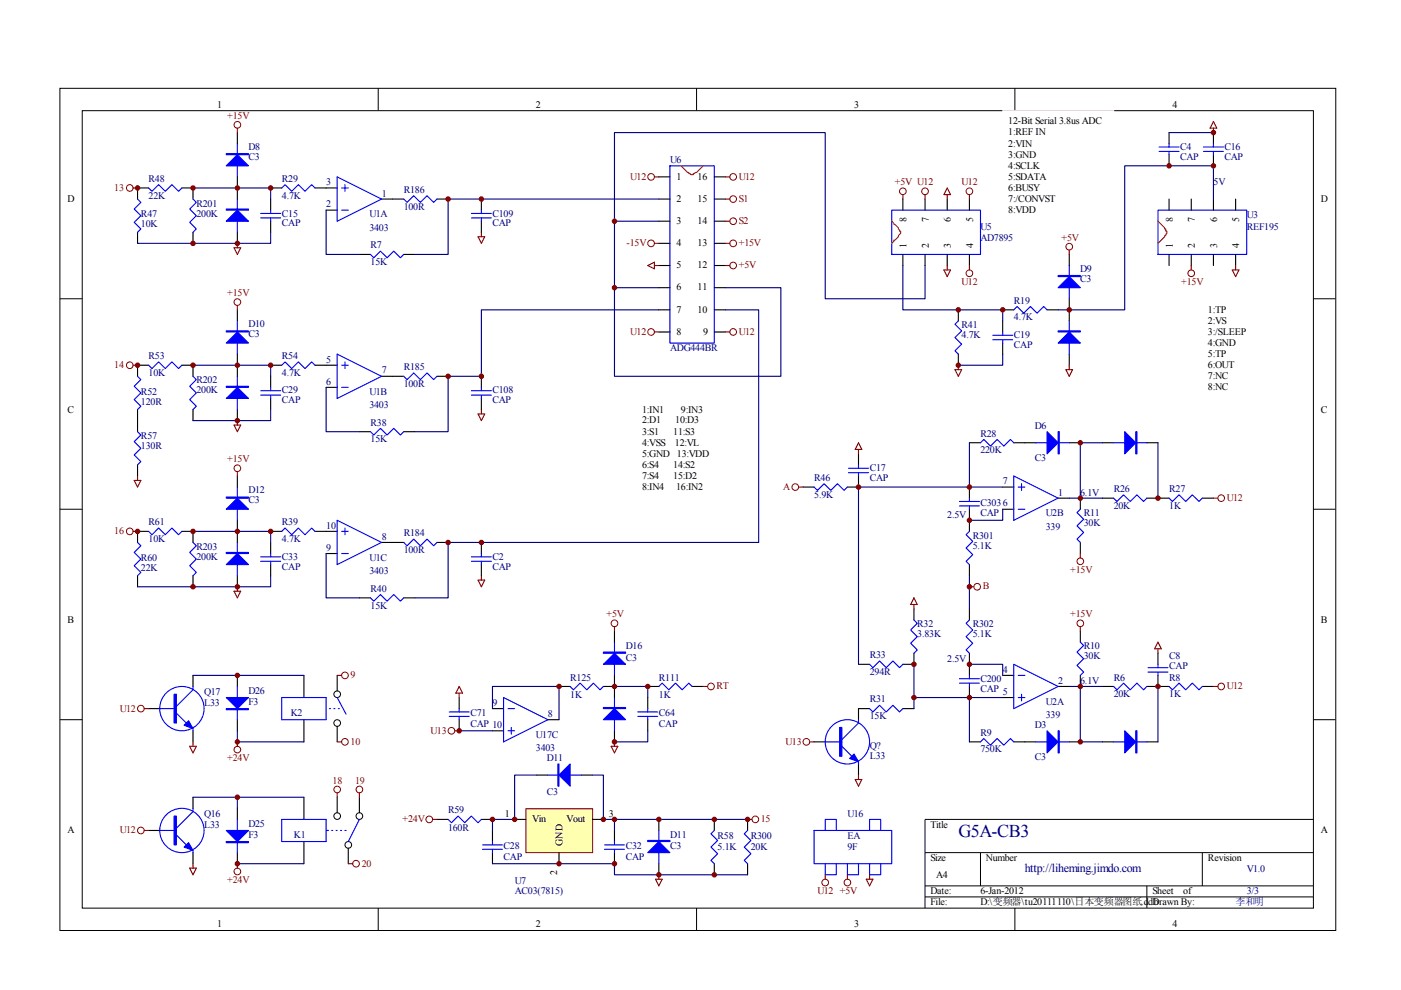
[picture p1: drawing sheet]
<svg xmlns="http://www.w3.org/2000/svg" width="297mm" height="210mm" viewBox="0 0 297 210" stroke-linecap="round" stroke-linejoin="round" font-family="sans-serif">
<g fill="none" stroke="#000" stroke-width=".21">
<path d="M12.7 18.7h270.5v178.6h-270.5zM80.2 18.7v4.7M147.7 18.7v4.7M215.2 18.7v4.7M17.4 23.5h261.1v169h-261.1zM12.7 63.3h4.7M278.4 63.3h4.7M12.7 108h4.7M278.4 108h4.7M12.7 152.6h4.7M278.4 152.6h4.7M278.4 173.7h-82.3v18.8"/>
<path d="M80.2 192.5v4.7M147.7 192.5v4.7M196.1 180.8h82.3M196.1 187.8h82.3M196.1 190.2h82.3M207.9 180.8v7M215.2 192.5v4.7M243.2 187.8v4.7M254.9 180.8v7"/>
<circle cx="71.5" cy="153.3" r=".7"/>
<circle cx="71.5" cy="147.2" r=".7"/>
<circle cx="71.5" cy="173" r=".71"/>
<circle cx="73.8" cy="179.1" r=".71"/>
<circle cx="76.2" cy="173" r=".71"/>
</g>
<g fill="none" stroke="#800000" stroke-width=".23">
<path d="M28.2 39.9h1M50.3 27.2v.9M153.8 37.5h.9M200.8 39.9l.7 1.4h-1.4zM257.3 25.8l.7 1.4h-1.4zM257.3 27.2v.9M49.6 52.5h1.4l-.7 1.4zM50.3 51.6v.9M101.4 50.2h1.4l-.7 1.4zM102.1 49.3v.9M137.3 56.3l1.4-.7v1.4zM138.7 51.6h1"/>
<path d="M138.7 56.3h1M153.8 51.6h.9M153.8 56.3h.9M191.4 41.3v.9M200.1 57.2h1.4l-.7 1.4zM200.8 41.3v.9M200.8 56.3v.9M205.5 41.3v.9M226.7 53v.9M252.6 56.3v.9M261.3 57.2h1.4l-.7 1.4zM262 56.3v.9"/>
<path d="M28.2 77.4h1M50.3 64.8v.9M138.7 70.4h1M153.8 70.4h.9M202.5 78.4h1.4l-.7 1.4zM203.2 77.4v1M226 78.4h1.4l-.7 1.4zM226.7 77.4v1M49.6 90.1h1.4l-.7 1.4zM50.3 89.2v.9M50.3 100v.9M101.4 87.8h1.4l-.7 1.4z"/>
<path d="M102.1 86.8v1M182 93.9l.7 1.4h-1.4zM182 95.3v.9M28.2 112.7h1M28.5 101.9h1.4l-.7 1.4zM29.2 100.9v1M169.3 103.3h1M229 117.4v.9M257.3 105.6h.9M49.6 125.3h1.4l-.7 1.5zM50.3 124.4v.9M101.4 123h1.4l-.7 1.4z"/>
<path d="M102.1 122.1v.9M130.3 132.9v.9M193.8 126.8l.7 1.4h-1.4zM193.8 128.2v.9M205.5 124.4h1M229 132.9v.9M245.5 136.2l.7 1.4h-1.4zM245.5 137.6v.9M30.6 150.2h.9M40.2 158.2h1.4l-.7 1.4zM40.9 157.3v.9M50.3 157.3v.9"/>
<path d="M71.5 157.3h.9M71.5 143.2h.9M96.4 154.9h1M97.4 145.5l.7 1.5h-1.4zM97.4 147v.9M129.6 158.2h1.4l-.7 1.4zM130.3 157.3v.9M149.1 145.5h.9M171.7 157.3h.9M257.3 145.5h.9M30.6 176.1h.9M71.5 168.1v.9"/>
<path d="M76.2 168.1v.9M181.3 165.3h1.4l-.7 1.4zM182 164.3v1M40.2 184.1h1.4l-.7 1.4zM40.9 183.1v1M50.3 183.1v1M73.8 183.1h1"/>
</g>
<g fill="none" stroke="#800000" stroke-width=".21">
<circle cx="27.5" cy="39.9" r=".71"/>
<circle cx="50.3" cy="26.5" r=".71"/>
<circle cx="155.4" cy="37.5" r=".71"/>
<circle cx="138" cy="51.6" r=".71"/>
<circle cx="155.4" cy="51.6" r=".71"/>
<circle cx="155.4" cy="56.3" r=".71"/>
<circle cx="191.4" cy="40.6" r=".71"/>
<circle cx="205.5" cy="40.6" r=".71"/>
<circle cx="226.7" cy="52.3" r=".71"/>
<circle cx="252.6" cy="57.9" r=".7"/>
<circle cx="27.5" cy="77.4" r=".71"/>
<circle cx="50.3" cy="64" r=".71"/>
<circle cx="138" cy="70.4" r=".71"/>
<circle cx="155.4" cy="70.4" r=".71"/>
<circle cx="50.3" cy="99.3" r=".71"/>
<circle cx="27.5" cy="112.7" r=".71"/>
<circle cx="168.6" cy="103.3" r=".7"/>
<circle cx="229" cy="119" r=".7"/>
<circle cx="258.9" cy="105.6" r=".7"/>
<circle cx="130.3" cy="132.2" r=".71"/>
<circle cx="207.2" cy="124.4" r=".7"/>
<circle cx="229" cy="132.2" r=".71"/>
<circle cx="29.9" cy="150.2" r=".7"/>
<circle cx="50.3" cy="158.9" r=".71"/>
<circle cx="73.1" cy="143.2" r=".71"/>
<circle cx="73.1" cy="157.3" r=".71"/>
<circle cx="95.7" cy="154.9" r=".71"/>
<circle cx="150.7" cy="145.5" r=".71"/>
<circle cx="171" cy="157.3" r=".71"/>
<circle cx="258.9" cy="145.5" r=".71"/>
<circle cx="29.9" cy="176.1" r=".71"/>
<circle cx="71.5" cy="167.4" r=".7"/>
<circle cx="76.2" cy="167.4" r=".7"/>
<circle cx="50.3" cy="184.8" r=".71"/>
<circle cx="75.5" cy="183.1" r=".71"/>
</g>
<g fill="none" stroke="#000" stroke-width=".23">
<path d="M31.5 39.9h-2.3v2.3M38.6 39.9h2.3v2.3M50.3 28.1v2.4M50.3 37.5v4.7M57.4 39.9h2.3M66.8 39.9h4.7M139.7 37.5h2.3M151.4 37.5h2.4M247.9 28.1v2.4M247.9 32.8v2.4M257.3 28.1v2.4M257.3 32.8v2.4"/>
<path d="M29.2 49.3v2.3M40.9 49.3v2.3M50.3 49.3v2.3M57.4 42.2v2.4M57.4 46.9v2.4M69.1 44.6h2.4M76.2 53.9h2.3M80.9 42.2h4.7M85.6 53.9h2.4M92.7 42.2h2.3M102.1 42.2v2.4M102.1 46.9v2.4"/>
<path d="M139.7 42.2h2.3M139.7 46.9h2.3M139.7 51.6h2.3M139.7 56.3h2.3M151.4 42.2h2.4M151.4 46.9h2.4M151.4 51.6h2.4M151.4 56.3h2.4M191.4 42.2v2.4M191.4 53.9v2.4M196.1 42.2v2.4M196.1 53.9v2.4"/>
<path d="M200.8 42.2v2.4M200.8 53.9v2.4M205.5 42.2v2.4M205.5 53.9v2.4M226.7 53.9v2.4M247.9 42.2v2.4M247.9 53.9v2.4M252.6 42.2v2.4M252.6 53.9v2.4M257.3 42.2v2.4M257.3 53.9v2.4M262 42.2v2.4"/>
<path d="M262 53.9v2.4M31.5 77.4h-2.3v2.4M38.6 77.4h2.3v2.4M50.3 65.7v2.3M50.3 75.1v4.7M57.4 79.8v2.3M57.4 77.4h2.3M66.8 77.4h4.7M80.9 79.8h4.7M92.7 79.8h2.3M102.1 79.8v2.3M139.7 61h2.3"/>
<path d="M139.7 65.7h2.3M139.7 70.4h2.3M151.4 61h2.4M151.4 65.7h2.4M151.4 70.4h2.4M203.2 65.7v2.3M203.2 75.1v2.3M212.6 65.7h2.3M212.6 68v2.4M212.6 72.7v2.4M222 65.7h2.3M226.7 63.3v4.7"/>
<path d="M226.7 75.1v2.3M29.2 86.8v4.7M29.2 98.6v2.3M40.9 86.8v2.4M50.3 86.8v2.4M57.4 84.5v2.3M69.1 82.1h2.4M76.2 91.5h2.3M85.6 91.5h2.4M102.1 84.5v2.3M182 96.2v2.4M205.5 93.9h2.4"/>
<path d="M214.9 93.9h4.7M226.7 93.9h2.3M233.8 93.9h2.3M243.2 93.9h2.3M31.5 112.7h-2.3v2.3M38.6 112.7h2.3v2.3M50.3 100.9v2.4M50.3 110.3v4.7M57.4 115v2.4M57.4 119.7v2.4M57.4 112.7h2.3M66.8 112.7h4.7"/>
<path d="M69.1 117.4h2.4M80.9 115h4.7M92.7 115h2.3M102.1 115v2.4M102.1 119.7v2.4M170.3 103.3h2.3M182 100.9v2.4h-2.3M205.5 103.3v2.3M205.5 108v4.7M205.5 119.7v2.4M212.6 108h2.3M212.6 103.3h2.3"/>
<path d="M224.3 105.6h2.4M229 105.6v2.4M229 115v2.4M233.8 105.6h2.3M243.2 105.6h4.7M254.9 105.6h2.4M29.2 122.1v2.3M40.9 122.1v2.3M50.3 122.1v2.3M76.2 126.8h2.3M85.6 126.8h2.4M130.3 133.8v2.4"/>
<path d="M193.8 138.5v2.4h-2.4M193.8 129.1v2.4M205.5 129.1v2.4M205.5 138.5v4.7M229 133.8v2.4M245.5 138.5v2.4M31.5 150.2h2.4M40.9 143.2v2.3M40.9 154.9v2.4M50.3 143.2v2.3M50.3 152.6v2.3M64.4 143.2v4.7"/>
<path d="M64.4 152.6v4.7M71.5 143.2v3.3M71.5 154v3.3M97.4 147.9v2.3M97.4 152.6v2.3M104.4 150.2h2.4M104.4 154.9h2.4M116.2 152.6h2.3M118.5 145.5h2.4M127.9 145.5h2.4M130.3 143.2v4.7M130.3 154.9v2.4"/>
<path d="M137.3 145.5h2.4M137.3 147.9v2.3M137.3 152.6v2.3M146.7 145.5h2.4M172.6 157.3h2.4M182 140.9h2.4M184.4 150.2h-2.4v2.4M191.4 150.2h2.4M205.5 145.5v2.4M205.5 157.3h2.4M212.6 143.2h2.3M212.6 147.9h2.3"/>
<path d="M214.9 157.3h4.7M224.3 145.5h2.4M226.7 157.3h2.3M229 143.2v2.3M233.8 145.5h2.3M233.8 157.3h2.3M243.2 145.5h4.7M243.2 157.3h2.3M245.5 143.2v2.3M254.9 145.5h2.4M31.5 176.1h2.4M40.9 169v2.4"/>
<path d="M50.3 171.4v2.3M64.4 169v4.7M64.4 178.4v4.7M71.5 169v3.3M73.8 179.8v3.3M76.2 169v3.3M182 162v2.3M40.9 180.8v2.3M50.3 180.8v2.3"/>
</g>
<g fill="none" stroke="#00f" stroke-width=".23">
<path d="M31.5 39.9l.7 .7 1.4-1.4 1.4 1.4 1.4-1.4 1.5 1.4 .7-.7M50.3 30.5v7M59.7 39.9l.7-.7 1.4 1.4 1.5-1.4 1.4 1.4 1.4-1.4 .7 .7M71.5 37.5l9.4 4.7-9.4 4.7zM72.4 39.9h1.4M73.1 39.2v1.4M142 35.2h9.4v37.5h-9.4zM245.7 31.2h4.3M245.7 32.1h4.3M247.9 30.5v.7M247.9 32.1v.7M255.2 31.2h4.2"/>
<path d="M255.2 32.1h4.2M257.3 30.5v.7M257.3 32.1v.7M29.2 42.2l.7 .7-1.4 1.4 1.4 1.4-1.4 1.4 1.4 1.4-.7 .8M40.9 42.2l.7 .7-1.4 1.4 1.4 1.4-1.4 1.4 1.4 1.4-.7 .8M50.3 42.2v7.1M55.3 45.3h4.2M55.3 46.2h4.2M57.4 44.6v.7M57.4 46.2v.7M72.4 44.6h1.4M78.5 53.9l.8 .8 1.4-1.5 1.4 1.5 1.4-1.5 1.4 1.5 .7-.8"/>
<path d="M85.6 42.2l.7 .7 1.4-1.4 1.4 1.4 1.4-1.4 1.4 1.4 .8-.7M99.9 45.3h4.3M99.9 46.2h4.3M102.1 44.6v.7M102.1 46.2v.7M189.1 44.6h18.8v9.3h-18.8zM226.7 56.3v7M245.5 44.6h18.8v9.3h-18.8zM29.2 79.8l.7 .7-1.4 1.4 1.4 1.4-1.4 1.4 1.4 1.4-.7 .7M31.5 77.4l.7 .7 1.4-1.4 1.4 1.4 1.4-1.4 1.5 1.4 .7-.7M40.9 79.8l.7 .7-1.4 1.4 1.4 1.4-1.4 1.4 1.4 1.4-.7 .7M50.3 68v7.1"/>
<path d="M50.3 79.8v7M59.7 77.4l.7-.7 1.4 1.4 1.5-1.4 1.4 1.4 1.4-1.4 .7 .7M71.5 75.1l9.4 4.7-9.4 4.7zM72.4 77.4h1.4M73.1 76.7v1.4M85.6 79.8l.7 .7 1.4-1.4 1.4 1.4 1.4-1.4 1.4 1.4 .8-.7M203.2 68l-.7 .7 1.4 1.5-1.4 1.4 1.4 1.4-1.4 1.4 .7 .7M210.5 71.1h4.2M210.5 72h4.2M212.6 70.4v.7M212.6 72v.7M214.9 65.7l.7-.7 1.5 1.4 1.4-1.4 1.4 1.4 1.4-1.4 .7 .7"/>
<path d="M226.7 68v7.1M29.2 91.5l.7 .7-1.4 1.4 1.4 1.5-1.4 1.4 1.4 1.4-.7 .7M55.3 82.8h4.2M55.3 83.8h4.2M57.4 82.1v.7M57.4 83.8v.7M72.4 82.1h1.4M78.5 91.5l.8 .7 1.4-1.4 1.4 1.4 1.4-1.4 1.4 1.4 .7-.7M99.9 82.8h4.3M99.9 83.8h4.3M102.1 82.1v.7M102.1 83.8v.7"/>
<path d="M179.9 99.3h4.2M182 98.6v.7M207.9 93.9l.7-.7 1.4 1.4 1.4-1.4 1.4 1.4 1.4-1.4 .7 .7M219.6 93.9h7.1M236.1 93.9h7.1M29.2 115l.7 .7-1.4 1.4 1.4 1.4-1.4 1.4 1.4 1.5-.7 .7M31.5 112.7l.7 .7 1.4-1.4 1.4 1.4 1.4-1.4 1.5 1.4 .7-.7M40.9 115l.7 .7-1.4 1.4 1.4 1.4-1.4 1.4 1.4 1.5-.7 .7M50.3 103.3v7M50.3 115v7.1M55.3 118.1h4.2M55.3 119h4.2"/>
<path d="M57.4 117.4v.7M57.4 119v.7M59.7 112.7l.7-.7 1.4 1.4 1.5-1.4 1.4 1.4 1.4-1.4 .7 .7M71.5 110.3l9.4 4.7-9.4 4.7zM72.4 117.4h1.4M72.4 112.7h1.4M73.1 112v1.4M85.6 115l.7 .7 1.4-1.4 1.4 1.4 1.4-1.4 1.4 1.4 .8-.7M99.9 118.1h4.3M99.9 119h4.3M102.1 117.4v.7M102.1 119v.7"/>
<path d="M172.6 103.3l.7 .7 1.4-1.4 1.4 1.4 1.5-1.4 1.4 1.4 .7-.7M179.9 100.2h4.2M182 100.2v.7M203.4 106.3h4.3M203.4 107.3h4.3M205.5 112.7l-.7 .7 1.4 1.4-1.4 1.4 1.4 1.4-1.4 1.4 .7 .7M205.5 105.6v.7M205.5 107.3v.7M214.9 100.9l9.4 4.7-9.4 4.7zM215.9 108h1.4M215.9 103.3h1.4M216.6 102.6v1.4"/>
<path d="M229 108l-.7 .7 1.5 1.4-1.5 1.4 1.5 1.4-1.5 1.4 .7 .7M236.1 105.6l.7 .7 1.4-1.4 1.4 1.4 1.4-1.4 1.5 1.4 .7-.7M247.9 105.6l.7 .7 1.4-1.4 1.4 1.4 1.4-1.4 1.4 1.4 .7-.7M78.5 126.8l.8 .7 1.4-1.4 1.4 1.4 1.4-1.4 1.4 1.4 .7-.7M130.3 136.2v7M193.8 131.5l.7 .7-1.4 1.4 1.4 1.4-1.4 1.4 1.4 1.4-.7 .7M205.5 131.5l-.7 .7 1.4 1.4-1.4 1.4 1.4 1.4-1.4 1.4 .7 .7M229 136.2l.8 .7-1.5 1.4 1.5 1.4-1.5 1.4 1.5 1.4-.8 .7M33.9 150.2h3.5M37.4 151.2l2.1 2.1M40.9 145.5v.8l-3.5 3.5M40.9 154.5v.4"/>
<path d="M50.3 145.5v7.1M59.7 147.9h9.4v4.7h-9.4zM69.8 150.2h.3M70.8 150.2h.2M71.5 147.9l1.9 3.5M71.7 150.2h.3M95.2 150.9h4.3M95.2 151.9h4.3M97.4 150.2v.7M97.4 151.9v.7M106.8 147.9l9.4 4.7-9.4 4.7zM107.7 150.2h1.4"/>
<path d="M107.7 154.9h1.4M108.4 154.2v1.4M120.9 145.5l.7 .8 1.4-1.5 1.4 1.5 1.4-1.5 1.4 1.5 .7-.8M130.3 147.9v7M135.2 150.9h4.3M135.2 151.9h4.3M137.3 150.2v.7M137.3 151.9v.7M139.7 145.5l.7-.7 1.4 1.5 1.4-1.5 1.4 1.5 1.4-1.5 .7 .7M175 157.3h3.5M178.5 158.2l2.1 2.1M182 152.6v.7l-3.5 3.5"/>
<path d="M184.4 140.9l.7 .7 1.4-1.5 1.4 1.5 1.4-1.5 1.4 1.5 .7-.7M184.4 150.2l.7 .7 1.4-1.4 1.4 1.4 1.4-1.4 1.4 1.4 .7-.7M203.4 143.9h4.3M203.4 144.8h4.3M205.5 143.2v.7M205.5 144.8v.7M207.9 157.3l.7-.7 1.4 1.4 1.4-1.4 1.4 1.4 1.4-1.4 .7 .7M214.9 140.9l9.4 4.6-9.4 4.7zM215.9 143.2h1.4M215.9 147.9h1.4M216.6 147.2v1.4M219.6 157.3h7.1"/>
<path d="M236.1 145.5l.7 .8 1.4-1.5 1.4 1.5 1.4-1.5 1.5 1.5 .7-.8M236.1 157.3h7.1M243.4 141.6h4.2M243.4 142.5h4.2M245.5 140.9v.7M245.5 142.5v.7M247.9 145.5l.7 .8 1.4-1.5 1.4 1.5 1.4-1.5 1.4 1.5 .7-.8M33.9 176.1h3.5M37.4 177l2.1 2.1M40.9 171.4v.7l-3.5 3.5M50.3 173.7v7.1M59.7 173.7h9.4v4.7h-9.4z"/>
<path d="M69.1 176.1h.5M70.3 176.1h.2M71.3 176.1h.2M72.2 176.1h.2M73.1 176.1h.3M76.2 173.7l-2.4 4.7M182 161.5v.5M40.9 180.3v.5"/>
<circle cx="38.6" cy="150.2" r="4.7"/>
<circle cx="179.7" cy="157.3" r="4.7"/>
<circle cx="38.6" cy="176.1" r="4.7"/>
</g>
<g fill="#00f" stroke="#00f" stroke-width=".23">
<path d="M48 46.9l2.3-2.3 2.4 2.3z"/>
<path d="M48 35.2l2.3-2.4 2.4 2.4z"/>
<path d="M50.3 82.1l2.4 2.4h-4.7z"/>
<path d="M50.3 70.4l2.4 2.3h-4.7z"/>
<path d="M50.3 117.4l2.4 2.3h-4.7z"/>
<path d="M50.3 105.6l2.4 2.4h-4.7z"/>
<path d="M224.3 72.7l2.4-2.3 2.3 2.3z"/>
<path d="M224.3 61l2.4-2.4 2.3 2.4z"/>
<path d="M222 91.5l2.3 2.4-2.3 2.3z"/>
<path d="M222 154.9l2.3 2.4-2.3 2.3z"/>
<path d="M238.5 91.5l2.3 2.4-2.3 2.3z"/>
<path d="M238.5 154.9l2.3 2.4-2.3 2.3z"/>
<path d="M180.1 160.8l1-.9 .9 1.6z"/>
<path d="M48 147.9h4.7l-2.4 2.3z"/>
<path d="M40 152.8l.9 1.7-1.9-.7z"/>
<path d="M130.3 150.2l2.3 2.4h-4.7z"/>
<path d="M130.3 138.5l2.3 2.4h-4.7z"/>
<path d="M39 179.6l1-.9 .9 1.6z"/>
<path d="M48 176.1h4.7l-2.4 2.3z"/>
<path d="M48 44.3h4.7v.3h-4.7z" fill-rule="evenodd"/>
<path d="M48 32.6h4.7v.2h-4.7z" fill-rule="evenodd"/>
<path d="M48 81.9h4.7v.2h-4.7z" fill-rule="evenodd"/>
<path d="M48 70.2h4.7v.2h-4.7z" fill-rule="evenodd"/>
<path d="M48 117.1h4.7v.3h-4.7z" fill-rule="evenodd"/>
<path d="M48 105.4h4.7v.2h-4.7z" fill-rule="evenodd"/>
<path d="M224.3 70.2h4.7v.2h-4.7z" fill-rule="evenodd"/>
<path d="M224.3 58.4h4.7v.2h-4.7z" fill-rule="evenodd"/>
<path d="M224.3 91.5h.3v4.7h-.3z" fill-rule="evenodd"/>
<path d="M224.3 154.9h.3v4.7h-.3z" fill-rule="evenodd"/>
<path d="M240.8 91.5h.2v4.7h-.2z" fill-rule="evenodd"/>
<path d="M240.8 154.9h.2v4.7h-.2z" fill-rule="evenodd"/>
<path d="M178 154.2h.5v6.1h-.5z" fill-rule="evenodd"/>
<path d="M48 150.2h4.7v.3h-4.7z" fill-rule="evenodd"/>
<path d="M36.9 147.2h.5v6.1h-.5z" fill-rule="evenodd"/>
<path d="M127.9 150h4.7v.2h-4.7z" fill-rule="evenodd"/>
<path d="M127.9 138.3h4.7v.2h-4.7z" fill-rule="evenodd"/>
<path d="M36.9 173h.5v6.1h-.5z" fill-rule="evenodd"/>
<path d="M48 178.4h4.7v.3h-4.7z" fill-rule="evenodd"/>
</g>
<g fill="#800000" stroke="#800000" stroke-width=".21">
<circle cx="29.2" cy="39.9" r=".47"/>
<circle cx="95" cy="42.2" r=".47"/>
<circle cx="40.9" cy="39.9" r=".47"/>
<circle cx="50.3" cy="39.9" r=".47"/>
<circle cx="57.4" cy="39.9" r=".47"/>
<circle cx="50.3" cy="51.6" r=".47"/>
<circle cx="40.9" cy="51.6" r=".47"/>
<circle cx="40.9" cy="77.4" r=".47"/>
<circle cx="57.4" cy="77.4" r=".47"/>
<circle cx="50.3" cy="77.4" r=".47"/>
<circle cx="95" cy="79.8" r=".47"/>
<circle cx="50.3" cy="124.4" r=".47"/>
<circle cx="40.9" cy="112.7" r=".47"/>
<circle cx="40.9" cy="124.4" r=".47"/>
<circle cx="57.4" cy="112.7" r=".47"/>
<circle cx="50.3" cy="112.7" r=".47"/>
<circle cx="95" cy="115" r=".47"/>
<circle cx="29.2" cy="77.4" r=".47"/>
<circle cx="29.2" cy="112.7" r=".47"/>
<circle cx="50.3" cy="89.2" r=".47"/>
<circle cx="102.1" cy="42.2" r=".47"/>
<circle cx="102.1" cy="79.8" r=".47"/>
<circle cx="102.1" cy="115" r=".47"/>
<circle cx="257.3" cy="35.2" r=".47"/>
<circle cx="247.9" cy="35.2" r=".47"/>
<circle cx="226.7" cy="65.7" r=".47"/>
<circle cx="212.6" cy="65.7" r=".47"/>
<circle cx="203.2" cy="65.7" r=".47"/>
<circle cx="203.2" cy="77.4" r=".47"/>
<circle cx="257.3" cy="28.1" r=".47"/>
<circle cx="205.5" cy="110.3" r=".47"/>
<circle cx="229.1" cy="145.5" r=".47"/>
<circle cx="229.1" cy="157.3" r=".47"/>
<circle cx="245.5" cy="145.5" r=".47"/>
<circle cx="245.5" cy="105.6" r=".47"/>
<circle cx="229.1" cy="93.9" r=".47"/>
<circle cx="229" cy="105.6" r=".47"/>
<circle cx="182" cy="103.3" r=".47"/>
<circle cx="205.5" cy="103.3" r=".47"/>
<circle cx="205.5" cy="124.4" r=".47"/>
<circle cx="50.3" cy="143.2" r=".47"/>
<circle cx="50.3" cy="157.3" r=".47"/>
<circle cx="130.3" cy="145.5" r=".47"/>
<circle cx="118.5" cy="145.5" r=".47"/>
<circle cx="137.3" cy="145.5" r=".47"/>
<circle cx="130.3" cy="157.3" r=".47"/>
<circle cx="97.4" cy="154.9" r=".47"/>
<circle cx="50.3" cy="183.1" r=".47"/>
<circle cx="50.3" cy="169" r=".47"/>
</g>
<g fill="none" stroke="#000080" stroke-width=".23">
<path d="M40.9 39.9h16.5v2.3M247.9 28.1h9.4M57.4 49.3v2.3h-28.2M69.1 44.6v9.3h7.1M139.7 42.2h-44.7v11.7h-7M139.7 46.9h-9.4v-18.8h44.7v35.2h21.1v-7M191.4 56.3v9.4h21.2v2.3M257.3 42.2v-7h-18.8v30.5h-14.2M40.9 77.4h16.5v2.4M139.7 65.7h-37.6v14.1h-7.1v11.7h-7M153.8 65.7h7.1v49.3h-65.9v11.8h-7M212.6 75.1v2.3h-9.4"/>
<path d="M57.4 86.8v2.4h-16.5M69.1 82.1v9.4h7.1M205.5 93.9v9.4h7.1M233.8 93.9h-4.8v11.7M245.5 93.9v11.7M40.9 112.7h16.5v2.3M69.1 117.4v9.4h7.1M205.5 103.3h-23.5v37.6M212.6 108v2.3h-7.1M226.7 105.6h7.1M57.4 122.1v2.3h-28.2M205.5 122.1v7"/>
<path d="M40.9 143.2h23.5M50.3 154.9v2.4h14.1M97.4 154.9h7M104.4 150.2v-4.7h14.1v7.1M130.3 145.5h7v2.4M137.3 154.9v2.4h-7M205.5 140.9h7.1v2.3M212.6 147.9h-7.1v9.4M226.7 145.5h7.1M229 145.5v11.8h4.8M245.5 145.5v11.8M40.9 169h23.5"/>
<path d="M50.3 169v2.4M50.3 183.1h14.1"/>
</g>
<path d="M144.4 35.2l1.4 1.4h.2v.2l.5 .2h.5v-.2a4.2 4.2 0 0 0 2.1-1.6M189.1 46.9l.4 .5v.2h.3l.7 .7 .2 .7h.3a.74 .74 0 0 1-.5 1v.2l-.7 .7h-.3v.2l-.4 .5M245.5 46.9l1.4 1.4v.2h.3v.5h.2v.5l-.2 .5h-.3v.2l-1.4 1.4" fill="none" stroke="#f00" stroke-width=".23"/>
<path d="M111.6 171.5h14v9.3h-14z" fill="#ffffb0"/>
<g fill="none" stroke="#800000" stroke-width=".21">
<path d="M111.5 171.5h14.1v9.3h-14.1z"/>
<circle cx="138" cy="37.5" r=".71"/>
<circle cx="196.1" cy="40.6" r=".71"/>
<circle cx="205.5" cy="57.9" r=".7"/>
<circle cx="91" cy="173.7" r=".71"/>
<circle cx="160.1" cy="173.7" r=".71"/>
<circle cx="175" cy="187.1" r=".71"/>
<circle cx="179.7" cy="187.1" r=".71"/>
</g>
<g fill="none" stroke="#000" stroke-width=".23">
<path d="M92.7 173.7h2.3M102.1 173.7h2.3M104.4 176.1v2.3M109.1 173.7h2.4M113.8 164.3h2.4M123.2 164.3h2.4M125.6 173.7h2.3M130.3 176.1v2.3M139.7 173.7v2.4M151.4 173.7v2.4M158.5 173.7v2.4M104.4 180.8v2.3"/>
<path d="M118.5 180.8v2.3M130.3 180.8v2.3M139.7 183.1v2.4M151.4 183.1v2.4M158.5 183.1v2.4"/>
</g>
<g fill="none" stroke="#00f" stroke-width=".23">
<path d="M95 173.7l.7 .7 1.4-1.4 1.4 1.4 1.4-1.4 1.5 1.4 .7-.7M102.3 179.1h4.2M104.4 178.4v.7M116.2 164.3h7M128.2 179.1h4.2M130.3 178.4v.7M139.7 176.1v7M151.4 176.1l-.7 .7 1.5 1.4-1.5 1.4 1.5 1.4-1.5 1.4 .7 .7M158.5 176.1l-.7 .7 1.4 1.4-1.4 1.4 1.4 1.4-1.4 1.4 .7 .7M172.6 176.1h16.5v7h-16.5zM175 176.1v-2.4h2.3v2.4M184.4 176.1v-2.4h2.3v2.4"/>
<path d="M102.3 180.1h4.2M104.4 180.1v.7M128.2 180.1h4.2M130.3 180.1v.7M175 183.1v2.4h2.3v-2.4M179.7 183.1v2.4h2.3v-2.4M184.4 183.1v2.4h2.3v-2.4"/>
</g>
<path d="M138.7 37.5h1M196.1 41.3v.9M205.5 56.3v.9M91.7 173.7h1M158.5 173.7h.9M139 186.4h1.4l-.7 1.4zM139.7 185.5v.9M175 185.5v.9M179.7 185.5v.9M183.7 186.4h1.4l-.7 1.4zM184.4 185.5v.9" fill="none" stroke="#800000" stroke-width=".23"/>
<g fill="#00f" stroke="#00f" stroke-width=".23">
<path d="M137.3 180.8l2.4-2.4 2.3 2.4z"/>
<path d="M118.5 164.3l2.4-2.3v4.7z"/>
<path d="M137.3 178.2h4.7v.2h-4.7z" fill-rule="evenodd"/>
<path d="M118.3 162h.2v4.7h-.2z" fill-rule="evenodd"/>
</g>
<path d="M130.3 46.9v32.9h35.3v-18.8h-11.8M130.3 61h9.4M113.8 164.3h-4.7v9.4h-4.7v2.4M125.6 164.3h2.3v9.4h30.6M130.3 173.7v2.4M104.4 183.1h25.9v2.4h28.2" fill="none" stroke="#000080" stroke-width=".23"/>
<g fill="#800000" stroke="#800000" stroke-width=".21">
<circle cx="104.4" cy="173.7" r=".47"/>
<circle cx="109.1" cy="173.7" r=".47"/>
<circle cx="127.9" cy="173.7" r=".47"/>
<circle cx="158.5" cy="173.7" r=".47"/>
<circle cx="151.4" cy="173.7" r=".47"/>
<circle cx="139.7" cy="173.7" r=".47"/>
<circle cx="130.3" cy="183.1" r=".47"/>
<circle cx="151.4" cy="185.5" r=".47"/>
<circle cx="118.5" cy="183.1" r=".47"/>
<circle cx="130.3" cy="173.7" r=".47"/>
<circle cx="139.7" cy="185.5" r=".47"/>
<circle cx="130.3" cy="46.9" r=".47"/>
<circle cx="130.3" cy="61" r=".47"/>
</g>
<path d="M212.7 23.6h23.4v23.3h-23.4z" fill="#fff"/>
<path d="M212.6 23.5h23.5v23.4h-23.5z" fill="none" stroke="#fff" stroke-width=".21"/>
<path d="M255 63.4h11.7v21.1h-11.7z" fill="#fff"/>
<path d="M254.9 63.3h11.8v21.2h-11.8z" fill="none" stroke="#fff" stroke-width=".21"/>
<path d="M135.1 84.6h18.7v21.1h-18.7z" fill="#fff"/>
<path d="M135 84.5h18.8v21.2h-18.8z" fill="none" stroke="#fff" stroke-width=".21"/>
<g fill="none" stroke="#800000" stroke-width=".21">
<circle cx="155.4" cy="46.9" r=".71"/>
<circle cx="155.4" cy="42.2" r=".71"/>
</g>
<path d="M153.8 42.2h.9M153.8 46.9h.9" fill="none" stroke="#800000" stroke-width=".23"/>
<g fill="#800000" stroke="#800000" stroke-width=".21">
<circle cx="205.5" cy="140.8" r=".47"/>
<circle cx="193.8" cy="140.8" r=".47"/>
<circle cx="205.5" cy="147.9" r=".47"/>
<circle cx="193.8" cy="147.9" r=".47"/>
</g>
<path d="M193.8 140.9v9.3M193.8 147.9h11.7" fill="none" stroke="#000080" stroke-width=".23"/>
<text font-size="3.8" fill="#000080" x="203.2" y="177.5">G5A-CB3</text>
<text font-size="2.5" fill="#000080" x="217.3" y="184.8">http://liheming.jimdo.com</text>
<g font-size="2.1">
<text x="46.1" y="22.9">1</text>
<text x="113.6" y="22.9">2</text>
<text x="181.1" y="22.9">3</text>
<text x="248.6" y="22.9">4</text>
<text x="213.8" y="26.3">12-Bit Serial 3.8us ADC</text>
<text x="213.8" y="28.7">1:REF IN</text>
<text x="213.8" y="31.1">2:VIN</text>
<text x="213.8" y="33.5">3:GND</text>
<text x="213.8" y="35.7">4:SCLK</text>
<text x="143.4" y="38.1">1</text>
<text x="147.9" y="38.1">16</text>
<text x="213.8" y="38.1">5:SDATA</text>
<text x="213.8" y="40.5">6:BUSY</text>
<text x="14.3" y="42.8">D</text>
<text x="143.4" y="42.8">2</text>
<text x="143.4" y="47.5">3</text>
<text x="147.9" y="47.5">14</text>
<text x="147.9" y="42.8">15</text>
<text x="192.2" y="47.2" transform="rotate(-90 192.2 47.2)">8</text>
<text x="196.9" y="47.2" transform="rotate(-90 196.9 47.2)">7</text>
<text x="201.6" y="47.2" transform="rotate(-90 201.6 47.2)">6</text>
<text x="206.3" y="47.2" transform="rotate(-90 206.3 47.2)">5</text>
<text x="213.8" y="42.8">7:/CONVST</text>
<text x="213.8" y="45.1">8:VDD</text>
<text x="248.7" y="47.2" transform="rotate(-90 248.7 47.2)">8</text>
<text x="253.3" y="47.2" transform="rotate(-90 253.3 47.2)">7</text>
<text x="258.1" y="47.2" transform="rotate(-90 258.1 47.2)">6</text>
<text x="262.7" y="47.2" transform="rotate(-90 262.7 47.2)">5</text>
<text x="280.1" y="42.8">D</text>
<text x="143.4" y="52.2">4</text>
<text x="147.9" y="52.2">13</text>
<text x="192.2" y="52.5" transform="rotate(-90 192.2 52.5)">1</text>
<text x="196.9" y="52.5" transform="rotate(-90 196.9 52.5)">2</text>
<text x="201.6" y="52.5" transform="rotate(-90 201.6 52.5)">3</text>
<text x="206.3" y="52.5" transform="rotate(-90 206.3 52.5)">4</text>
<text x="248.7" y="52.5" transform="rotate(-90 248.7 52.5)">1</text>
<text x="253.3" y="52.5" transform="rotate(-90 253.3 52.5)">2</text>
<text x="258.1" y="52.5" transform="rotate(-90 258.1 52.5)">3</text>
<text x="262.7" y="52.5" transform="rotate(-90 262.7 52.5)">4</text>
<text x="143.4" y="56.9">5</text>
<text x="147.9" y="56.9">12</text>
<text x="143.4" y="61.6">6</text>
<text x="147.9" y="61.6">11</text>
<text x="143.4" y="66.3">7</text>
<text x="143.4" y="71">8</text>
<text x="147.9" y="66.3">10</text>
<text x="149.1" y="71">9</text>
<text x="256.1" y="66.3">1:TP</text>
<text x="256.1" y="68.7">2:VS</text>
<text x="256.1" y="71">3:/SLEEP</text>
<text x="256.1" y="73.3">4:GND</text>
<text x="256.1" y="75.7">5:TP</text>
<text x="256.1" y="78.1">6:OUT</text>
<text x="256.1" y="80.4">7:NC</text>
<text x="256.1" y="82.7">8:NC</text>
<text x="14.3" y="87.5">C</text>
<text x="136.1" y="87.5">1:IN1</text>
<text x="136.1" y="89.8">2:D1</text>
<text x="143.2" y="89.8">10:D3</text>
<text x="144.4" y="87.5">9:IN3</text>
<text x="280.1" y="87.5">C</text>
<text x="136.1" y="92.1">3:S1</text>
<text x="136.1" y="94.5">4:VSS</text>
<text x="142.8" y="92.1">11:S3</text>
<text x="143.1" y="94.5">12:VL</text>
<text x="136.1" y="96.9">5:GND 13:VDD</text>
<text x="136.1" y="99.2">6:S4</text>
<text x="136.1" y="101.5">7:S4</text>
<text x="142.8" y="99.2">14:S2</text>
<text x="142.8" y="101.5">15:D2</text>
<text x="136.1" y="103.9">8:IN4</text>
<text x="143.3" y="103.9">16:IN2</text>
<text x="14.3" y="132.1">B</text>
<text x="280.1" y="132.1">B</text>
<text x="107" y="173.2">1</text>
<text x="129.1" y="173.2">3</text>
<text x="14.3" y="176.7">A</text>
<text x="112.9" y="174.3">Vin</text>
<text x="119.3" y="179.3" transform="rotate(-90 119.3 179.3)">GND</text>
<text x="120.1" y="174.3">Vout</text>
<text x="197.3" y="175.5">Title</text>
<text x="280.1" y="176.7">A</text>
<text x="118.1" y="185.5" transform="rotate(-90 118.1 185.5)">2</text>
<text x="197.3" y="182.6">Size</text>
<text x="209" y="182.6">Number</text>
<text x="256.1" y="182.6">Revision</text>
<text x="197.3" y="189.6">Date:</text>
<text x="197.3" y="192">File:</text>
<text x="198.5" y="186.1">A4</text>
<text x="207.9" y="189.6">6-Jan-2012</text>
<text x="207.9" y="192">D:\变频器\tu20111110\日本变频器图纸.ddb</text>
<text x="244.3" y="189.6">Sheet</text>
<text x="244.3" y="192">Drawn By:</text>
<text x="250.9" y="189.6">of</text>
<text x="46.1" y="196.6">1</text>
<text x="113.6" y="196.6">2</text>
<text x="181.1" y="196.6">3</text>
<text x="248.6" y="196.6">4</text>
</g>
<g font-size="2.1" fill="#800000">
<text x="48.2" y="25.2">+15V</text>
<text x="24.2" y="40.5">13</text>
<text x="133.6" y="38.1">U12</text>
<text x="156.6" y="38.1">U12</text>
<text x="189.7" y="39.3">+5V U12</text>
<text x="203.9" y="39.3">U12</text>
<text x="156.6" y="42.8">S1</text>
<text x="156.6" y="47.5">S2</text>
<text x="132.8" y="52.2">-15V</text>
<text x="156.6" y="52.2">+15V</text>
<text x="225" y="51.1">+5V</text>
<text x="156.6" y="56.9">+5V</text>
<text x="48.2" y="62.8">+15V</text>
<text x="203.9" y="60.5">U12</text>
<text x="250.4" y="60.5">+15V</text>
<text x="133.6" y="71">U12</text>
<text x="156.6" y="71">U12</text>
<text x="24.2" y="78.1">14</text>
<text x="48.2" y="98">+15V</text>
<text x="166" y="103.9">A</text>
<text x="260.1" y="106.2">U12</text>
<text x="24.2" y="113.3">16</text>
<text x="208.4" y="125">B</text>
<text x="226.9" y="121.5">+15V</text>
<text x="128.6" y="130.9">+5V</text>
<text x="226.9" y="130.9">+15V</text>
<text x="74.3" y="143.8">9</text>
<text x="151.9" y="146.1">RT</text>
<text x="260.1" y="146.1">U12</text>
<text x="25.4" y="150.9">U12</text>
<text x="91.3" y="155.5">U13</text>
<text x="48.2" y="161.4">+24V</text>
<text x="74.3" y="157.9">10</text>
<text x="166.5" y="157.9">U13</text>
<text x="70.5" y="166.1">18</text>
<text x="75.3" y="166.1">19</text>
<text x="25.4" y="176.7">U12</text>
<text x="85.3" y="174.3">+24V</text>
<text x="161.3" y="174.3">15</text>
<text x="76.7" y="183.7">20</text>
<text x="48.2" y="187.3">+24V</text>
<text x="173.3" y="189.6">U12 +5V</text>
</g>
<g font-size="2.1" fill="#000080">
<text x="52.7" y="31.8">D8</text>
<text x="52.7" y="33.9">C3</text>
<text x="142.1" y="34.6">U6</text>
<text x="250.2" y="31.8">C4</text>
<text x="250.2" y="33.9">CAP</text>
<text x="259.6" y="31.8">C16</text>
<text x="259.6" y="33.9">CAP</text>
<text x="31.5" y="38.6">R48</text>
<text x="59.8" y="38.6">R29</text>
<text x="69.2" y="39.3">3</text>
<text x="80.9" y="41.7">1</text>
<text x="85.6" y="40.9">R186</text>
<text x="257.3" y="39.3">5V</text>
<text x="29.9" y="46.1">R47</text>
<text x="31.5" y="42.1">22K</text>
<text x="41.7" y="43.8">R201</text>
<text x="41.7" y="45.9">200K</text>
<text x="59.8" y="42.1">4.7K</text>
<text x="59.8" y="45.9">C15</text>
<text x="69.2" y="44">2</text>
<text x="78.3" y="46.1">U1A</text>
<text x="85.6" y="44.5">100R</text>
<text x="104.4" y="45.9">C109</text>
<text x="264.3" y="46.3">U3</text>
<text x="29.9" y="48.2">10K</text>
<text x="59.8" y="48">CAP</text>
<text x="78.3" y="49">3403</text>
<text x="78.6" y="52.7">R7</text>
<text x="104.4" y="48">CAP</text>
<text x="207.9" y="48.7">U5</text>
<text x="207.9" y="51.1">AD7895</text>
<text x="264.3" y="48.7">REF195</text>
<text x="78.6" y="56.2">15K</text>
<text x="229" y="57.6">D9</text>
<text x="229" y="59.7">C3</text>
<text x="215" y="64.4">R19</text>
<text x="52.7" y="69.4">D10</text>
<text x="52.7" y="71.5">C3</text>
<text x="203.9" y="69.6">R41</text>
<text x="203.9" y="71.7">4.7K</text>
<text x="215" y="67.9">4.7K</text>
<text x="215" y="71.7">C19</text>
<text x="31.5" y="76.1">R53</text>
<text x="59.8" y="76.1">R54</text>
<text x="69.2" y="76.9">5</text>
<text x="142.1" y="74.5">ADG444BR</text>
<text x="215" y="73.8">CAP</text>
<text x="29.9" y="83.7">R52</text>
<text x="31.5" y="79.7">10K</text>
<text x="41.7" y="81.3">R202</text>
<text x="41.7" y="83.4">200K</text>
<text x="59.8" y="79.7">4.7K</text>
<text x="59.8" y="83.4">C29</text>
<text x="69.2" y="81.5">6</text>
<text x="78.3" y="83.7">U1B</text>
<text x="80.9" y="79.2">7</text>
<text x="85.6" y="78.5">R185</text>
<text x="85.6" y="82.1">100R</text>
<text x="104.4" y="83.4">C108</text>
<text x="29.9" y="85.8">120R</text>
<text x="59.8" y="85.5">CAP</text>
<text x="78.3" y="86.5">3403</text>
<text x="104.4" y="85.5">CAP</text>
<text x="29.9" y="93.1">R57</text>
<text x="29.9" y="95.2">130R</text>
<text x="78.6" y="90.3">R38</text>
<text x="78.6" y="93.7">15K</text>
<text x="207.9" y="92.6">R28</text>
<text x="219.4" y="90.9">D6</text>
<text x="184.4" y="99.9">C17</text>
<text x="207.9" y="96.1">220K</text>
<text x="219.4" y="97.8">C3</text>
<text x="52.7" y="104.6">D12</text>
<text x="52.7" y="106.7">C3</text>
<text x="172.6" y="102">R46</text>
<text x="172.6" y="105.5">5.9K</text>
<text x="184.4" y="102">CAP</text>
<text x="207.9" y="107.2">C3036</text>
<text x="212.6" y="102.7">7</text>
<text x="224.4" y="105.1">1</text>
<text x="229" y="105.1">6.1V</text>
<text x="236.1" y="104.3">R26</text>
<text x="236.1" y="107.9">20K</text>
<text x="247.9" y="104.3">R27</text>
<text x="247.9" y="107.9">1K</text>
<text x="31.5" y="111.4">R61</text>
<text x="59.8" y="111.4">R39</text>
<text x="69.2" y="112.1">10</text>
<text x="85.6" y="113.7">R184</text>
<text x="200.8" y="109.7">2.5V</text>
<text x="207.9" y="109.5">CAP</text>
<text x="221.7" y="109.5">U2B</text>
<text x="221.7" y="112.4">339</text>
<text x="229.8" y="109.5">R11</text>
<text x="229.8" y="111.6">30K</text>
<text x="29.9" y="118.9">R60</text>
<text x="31.5" y="114.9">10K</text>
<text x="41.7" y="116.6">R203</text>
<text x="41.7" y="118.6">200K</text>
<text x="59.8" y="114.9">4.7K</text>
<text x="59.8" y="118.6">C33</text>
<text x="69.2" y="116.8">9</text>
<text x="78.3" y="118.9">U1C</text>
<text x="80.9" y="114.5">8</text>
<text x="85.6" y="117.3">100R</text>
<text x="104.4" y="118.6">C2</text>
<text x="206.2" y="114.2">R301</text>
<text x="206.2" y="116.3">5.1K</text>
<text x="29.9" y="121">22K</text>
<text x="59.8" y="120.7">CAP</text>
<text x="78.3" y="121.8">3403</text>
<text x="78.6" y="125.5">R40</text>
<text x="104.4" y="120.7">CAP</text>
<text x="78.6" y="129">15K</text>
<text x="132.7" y="137.7">D16</text>
<text x="194.5" y="133">R32</text>
<text x="194.5" y="135.1">3.83K</text>
<text x="206.2" y="133">R302</text>
<text x="206.2" y="135.1">5.1K</text>
<text x="229.8" y="137.7">R10</text>
<text x="132.7" y="140.1">C3</text>
<text x="184.4" y="139.5">R33</text>
<text x="184.4" y="143.1">294R</text>
<text x="200.8" y="140.3">2.5V</text>
<text x="212.6" y="142.6">4</text>
<text x="229.8" y="139.8">30K</text>
<text x="247.9" y="139.8">C8</text>
<text x="247.9" y="141.9">CAP</text>
<text x="43.3" y="147.3">Q17</text>
<text x="43.3" y="149.7">L33</text>
<text x="52.7" y="147.1">D26</text>
<text x="52.7" y="149.5">F3</text>
<text x="104.4" y="149.7">9</text>
<text x="120.9" y="144.3">R125</text>
<text x="120.9" y="148">1K</text>
<text x="139.7" y="144.3">R111</text>
<text x="139.7" y="148">1K</text>
<text x="184.4" y="148.9">R31</text>
<text x="207.9" y="144.5">C200</text>
<text x="207.9" y="146.7">CAP</text>
<text x="212.6" y="147.3">5</text>
<text x="221.7" y="149.5">U2A</text>
<text x="224.4" y="145">2</text>
<text x="229" y="145">6.1V</text>
<text x="236.1" y="144.3">R6</text>
<text x="236.1" y="147.8">20K</text>
<text x="247.9" y="144.3">R8</text>
<text x="247.9" y="147.8">1K</text>
<text x="61.6" y="151.8">K2</text>
<text x="99.7" y="151.8">C71</text>
<text x="99.7" y="154.1">CAP 10</text>
<text x="116.2" y="152">8</text>
<text x="139.7" y="151.8">C64</text>
<text x="139.7" y="154.1">CAP</text>
<text x="184.4" y="152.5">15K</text>
<text x="219.4" y="154.4">D3</text>
<text x="221.7" y="152.2">339</text>
<text x="113.6" y="156.5">U17C</text>
<text x="113.6" y="159.3">3403</text>
<text x="115.9" y="161.4">D11</text>
<text x="184.4" y="158.8">Q?</text>
<text x="184.4" y="161">L33</text>
<text x="207.9" y="156.1">R9</text>
<text x="207.9" y="159.5">750K</text>
<text x="219.4" y="161.2">C3</text>
<text x="43.3" y="173.2">Q16</text>
<text x="95" y="172.5">R59</text>
<text x="115.9" y="168.5">C3</text>
<text x="179.7" y="173.2">U16</text>
<text x="43.3" y="175.5">L33</text>
<text x="52.7" y="175.3">D25</text>
<text x="52.7" y="177.6">F3</text>
<text x="62.3" y="177.6">K1</text>
<text x="95" y="176.2">160R</text>
<text x="142.1" y="177.6">D11</text>
<text x="152.1" y="177.9">R58</text>
<text x="159.2" y="177.9">R300</text>
<text x="179.7" y="177.9">EA</text>
<text x="106.8" y="180">C28</text>
<text x="106.8" y="182.3">CAP</text>
<text x="132.7" y="180">C32</text>
<text x="132.7" y="182.3">CAP</text>
<text x="142.1" y="180">C3</text>
<text x="152.1" y="180.2">5.1K</text>
<text x="159.2" y="180.2">20K</text>
<text x="179.7" y="180.2">9F</text>
<text x="264.3" y="184.9">V1.0</text>
<text x="109.1" y="187.5">U7</text>
<text x="109.1" y="189.6">AC03(7815)</text>
<text x="262" y="192">李和明</text>
<text x="264.3" y="189.6">3/3</text>
</g>
</svg>
